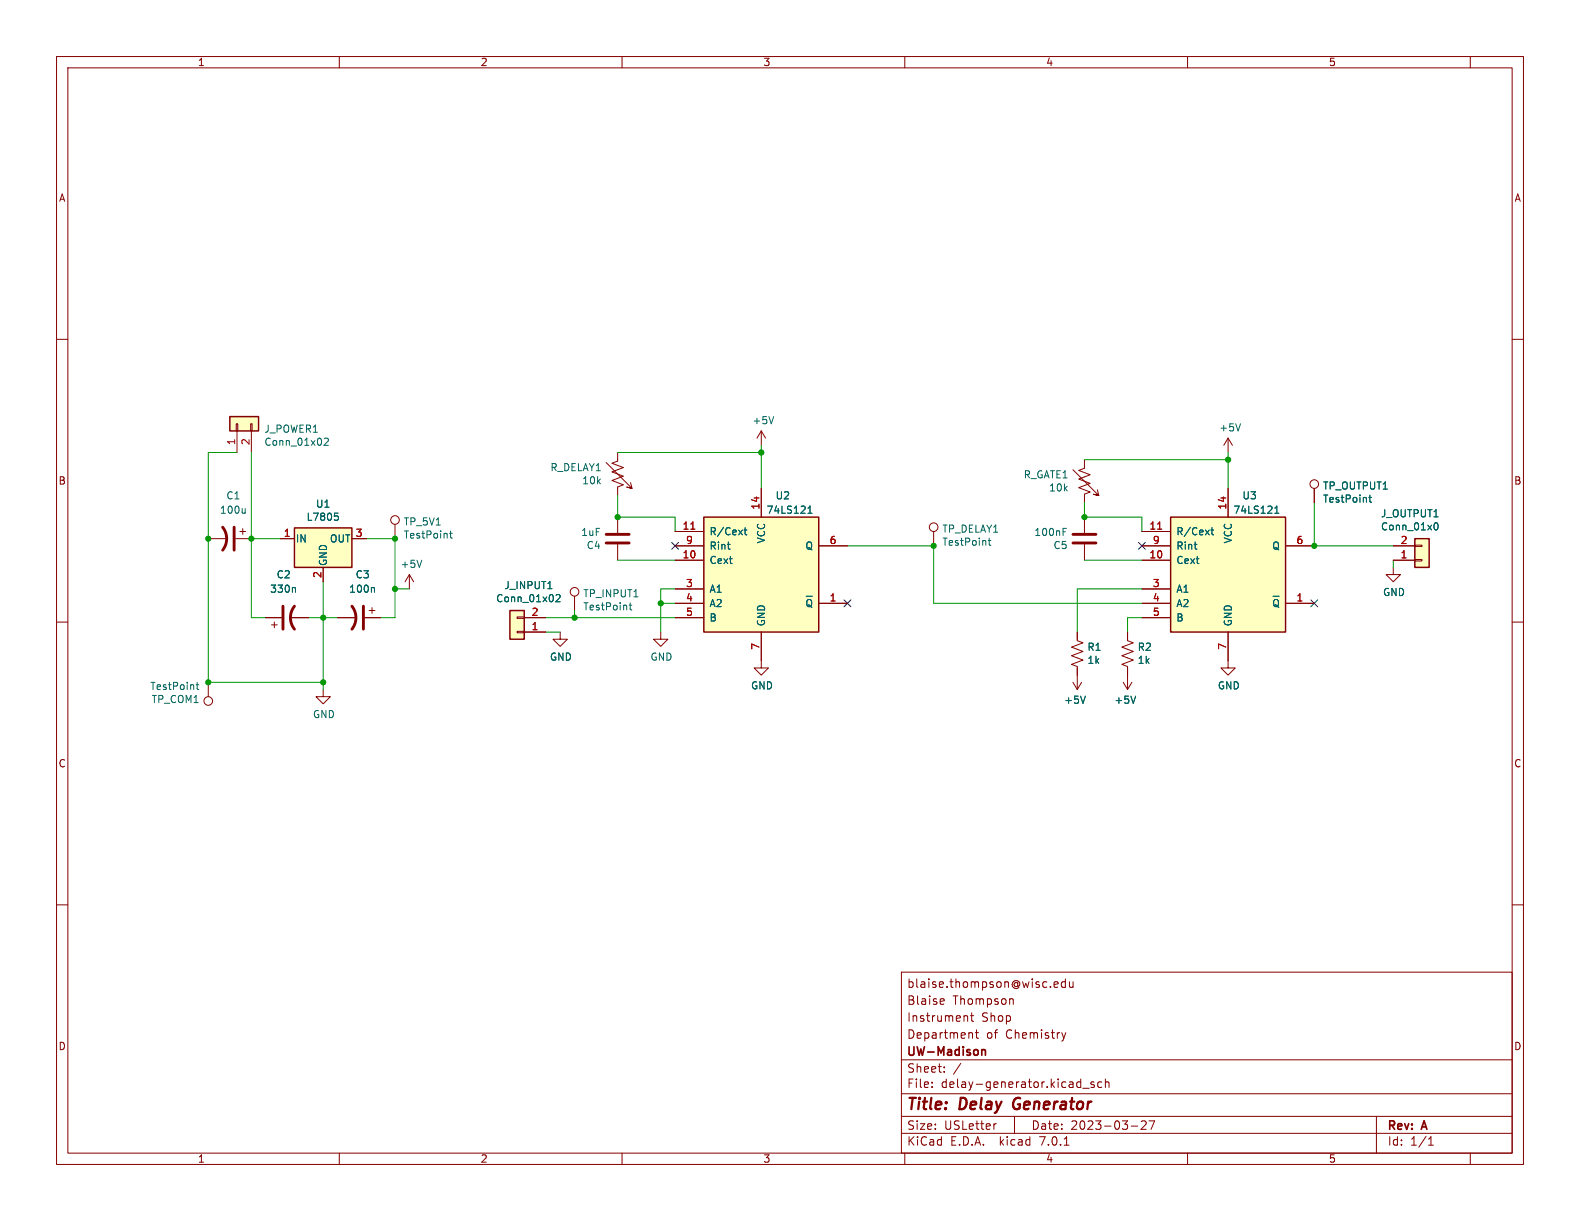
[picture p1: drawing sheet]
<svg xmlns="http://www.w3.org/2000/svg" width="279mm" height="216mm" viewBox="0 0 279 216" stroke-linecap="round" stroke-linejoin="round" font-family="sans-serif">
<g fill="none" stroke="#840000" stroke-width=".18">
<path d="M10 10h259.4v195.9h-259.4zM12 12h255.4v191.9h-255.4zM60 10v2M110 10v2M160 10v2M210 10v2M260 10v2M10 60h2M267.4 60h2M41.8 74.9h.2v1.3h-.2zM41.9 76.2v3.8M44.3 74.9h.3v1.3h-.3z"/>
<path d="M44.4 76.2v3.8M134.6 76.2l-.7 1.3M134.6 76.2v2.5M134.6 76.2l.8 1.3M217.2 77.5l-.8 1.2M217.2 77.5v2.5M217.2 77.5l.7 1.2M36.8 95.3h3.3M41.7 95.3h2.7M42.4 94h1M42.9 93.5v1M49.5 95.3h2.6"/>
<path d="M62.2 95.3h2.6M69.8 92.7v2.6M107.2 81.8l4.6 4.6-1.1-.3 1.1 .3-.3-1.1M109.2 80v1.5l-1 .4 2 .8-2 .7 2 .8-2 .8 2 .7-1 .4v1.5M109.2 91.4v2.8M109.2 96.3v2.8M119.4 99.1h5.1M119.4 96.5h5.1M119.4 94h5.1M134.6 86.4v5M144.8 96.5h5.1M165.1 94v2.5"/>
<path d="M189.7 83.1l4.6 4.5-1-.2 1 .2-.2-1M191.8 81.3v1.5l-1 .4 2 .7-2 .8 2 .8-2 .7 2 .8-1 .4v1.5M191.8 91.4v2.8M191.8 96.3v2.8M201.9 99.1h5.1M201.9 96.5h5.1M201.9 94h5.1M217.2 86.4v5M227.3 96.5h5.1M232.4 86.4v2.5M246.4 99.1h3.8M246.4 96.5h3.8"/>
<path d="M250.2 96.4h1.3v.2h-1.3zM250.2 98.9h1.3v.3h-1.3zM10 110h2M47 109.2h2.8M48 110.5h1M48.5 110v1M51.3 109.2h3.3M57.1 100.3v2.6M59.7 109.2h3.3M64.5 109.2h2.8M65.3 108h1M65.8 107.4v1.1"/>
<path d="M72.4 101.6l-.8 1.3M72.4 101.6v2.5M72.4 101.6l.8 1.3M91.4 109.1h1.3v.2h-1.3zM91.4 111.6h1.3v.3h-1.3zM92.7 111.8h3.8M92.7 109.2h3.8M99.1 111.8v1.2h1.2l-1.2 1.3-1.3-1.3h1.3M101.6 105.4v2.6M116.8 111.8v1.2h1.3l-1.3 1.3-1.2-1.3h1.2M119.4 109.2h5.1M119.4 106.7h5.1"/>
<path d="M119.4 104.1h5.1M134.6 111.8v6.3h1.3l-1.3 1.3-1.3-1.3h1.3M144.8 106.7h5.1M190.5 111.8v1.5l1 .4-2 .7 2 .8-2 .8 2 .7-2 .8 1 .4v4M199.4 111.8v1.5l1 .4-2 .7 2 .8-2 .8 2 .7-2 .8 1 .4v4M201.9 109.2h5.1M201.9 106.7h5.1M201.9 104.1h5.1M217.2 111.8v6.3h1.2l-1.2 1.3-1.3-1.3h1.3M227.3 106.7h5.1M246.4 100.3v1.3h1.2l-1.2 1.3-1.3-1.3h1.3M267.4 110h2"/>
<path d="M36.8 120.7v2.5M57.1 121.9v1.3h1.3l-1.3 1.3-1.2-1.3h1.2M189.7 120.7l.8 1.2M191.3 120.7l-.8 1.2M198.6 120.7l.8 1.2M200.2 120.7l-.8 1.2M10 160h2M267.4 160h2M159.4 171.9h108v32h-108zM166.5 176.6l.4 .1 .1 .3-.7 .1M166.9 177.5l-.4 .1M170.9 179.6l.2 .2v.8"/>
<path d="M171.6 179.6h.6M171.8 179.1v1.3l.4 .2M178.8 176.6l.3 .1 .1 .1v.8M186.4 174.4l.2 .2 .4-.1M186.4 173.8l.2-.2h.3l.2 .2v.2l-.7 .1M188.4 173.7l-.4-.1-.3 .3v.4l.1 .2h.6M188.4 173.1v1.5M189.1 173.6l.1 .9 .3 .1 .3-.1M189.8 173.6v1M159.4 197.4h108M159.4 193.4h108M159.4 187.4h108"/>
<path d="M164.8 192.2v.1M164.8 191.4v.1M167 189.5v.1M167 188.7v.1M172.5 182.6h.5M172.7 182.1v1.3l.3 .2M176.2 198.7l-.3 .1M179.4 197.4v3M187.8 182.6l.3 1M188.1 183.6l-.2 .4M188.5 182.6l-.4 1M191.5 192.4h1.1"/>
<path d="M193.5 191.4l-.4-.1-.2 .2 .1 .2 .5 .2v.3h-.6M194.8 191.4l-.4-.1-.3 .3v.4l.2 .2h.5M195.5 191.4l.2-.1 .3 .1 .1 .9M195.5 190.8v1.5M200 199.1h1.2M201.8 198.3l.6-.1 .2 .1 .1 .3-.9 1.1h.9M203.2 198.2h1l-.7 1.5M243.4 197.4v6.5M60 203.9v2M110 203.9v2M159.4 200.4h108M160 203.9v2"/>
<path d="M188.2 202.5h.8M210 203.9v2M252.6 202.5h.9M252.6 201.4l.4-.4v1.5M260 203.9v2"/>
<circle cx="69.8" cy="91.9" r=".76"/>
<circle cx="165.1" cy="93.2" r=".76"/>
<circle cx="232.4" cy="85.6" r=".76"/>
<circle cx="101.6" cy="104.6" r=".76"/>
<circle cx="36.8" cy="124" r=".76"/>
</g>
<path d="M179.3 194.6a1.38 1.38 0 0 0 0 1.2" fill="none" stroke="#840000" stroke-width=".4"/>
<path d="M173.6 185.7l.2-.1 .4 .1 .1 .9" fill="none" stroke="#840000" stroke-width=".3"/>
<path d="M39.4 93.2a3.3 3.3 0 0 1 0 4.1M41.4 93.2v4.1M107.2 94.5h4.1M107.2 96h4.1M189.7 94.5h4.1M189.7 96h4.1M50 107.2v4.1M52.1 107.2a3.3 3.3 0 0 0 0 4.1M62.2 107.2a3.3 3.3 0 0 1 0 4.1M64.3 107.2v4.1" fill="none" stroke="#840000" stroke-width=".51"/>
<g fill="none" stroke="#006464" stroke-width=".18">
<path d="M57.3 77.6l.5-.1 .3 .3-.8 .9h.8M136.8 73.7l-.4 1.2M219.4 74.9l-.5 1.3M43.4 89.9v.9M43.4 90.6l-.2 .2M59.2 90.7h.6M59.6 91.2l.2 .3v.3l-.2 .2M74.6 99.1l-.4 1.2M79.5 94.3h.5M79.7 93.9v1.1l.3 .2M131.6 93.7h.5M131.8 93.3v1.1l.3 .2"/>
<path d="M142.9 90.8h.7M142.9 89.9l.3-.4v1.3M174.7 95.6h.5M174.9 95.2v1l.3 .2M188 93.4h.6M214.1 93.7h.5M214.3 93.3v1.1l.3 .2M225.4 90.8h.8M225.4 89.9l.4-.4v1.3M242.1 88h.4M242.2 87.5v1.1l.3 .2M253.9 92.4l-.2 .2"/>
<path d="M254 92.4a.72 .72 0 0 1-.1 1.3l-.2-.1M52.1 103.9l.2 .2v.6M66 103.9l.2 .2v.6M96.9 104.1h.7M98.3 105.3l.5-.2 .3 .4-.8 .9h.8M111.2 107h.5M111.4 106.6v1.1l.3 .2M142.6 105.4h1M142.7 106.4a.42 .42 0 0 1 .4-.4 .42 .42 0 0 1 .4 .4M225.1 105.4h1.1M225.2 106.4a.42 .42 0 0 1 .4-.4 .42 .42 0 0 1 .5 .4M34.7 121.1h.5"/>
<path d="M34.9 120.7v1l.3 .2M191.9 123.1l-.4 1.3M200.8 123.1l-.4 1.3"/>
</g>
<g fill="#ffffc2" stroke="#ffffc2" stroke-width=".18">
<path d="M90.2 108h2.5v5h-2.5z"/>
<path d="M250.2 95.3h2.5v5h-2.5z"/>
<path d="M124.5 91.4h20.3v20.4h-20.3z"/>
<path d="M40.6 73.7h5.1v2.5h-5.1z"/>
<path d="M207 91.4h20.3v20.4h-20.3z"/>
<path d="M52.1 93.3h10.1v7h-10.1z"/>
</g>
<path d="M40.6 73.7h5.1v2.5h-5.1zM52.1 93.3h10.1v7h-10.1zM124.5 91.4h20.3v20.4h-20.3zM207 91.4h20.3v20.4h-20.3zM250.2 95.3h2.5v5h-2.5zM90.2 108h2.5v5h-2.5z" fill="none" stroke="#840000" stroke-width=".25"/>
<path d="M122.2 93.6h.7M204.7 93.6h.7" fill="none" stroke="#a90000" stroke-width=".18"/>
<g fill="none" stroke="#009600" stroke-width=".18">
<path d="M134.6 78.7v7.7M41.9 80h-5.1v40.7h20.3M44.4 80v29.2h2.6M44.4 95.3h5.1M64.8 95.3h5v13.9h-2.5M109.2 80h25.4M109.2 87.6v3.8h10.2v2.6M109.2 99.1h10.2M149.9 96.5h15.2v10.2h36.8M191.8 88.9v2.5h10.1v2.6M191.8 99.1h10.1M191.8 81.3h25.4"/>
<path d="M217.2 80v6.4M232.4 88.9v7.6h14M246.4 99.1v1.2M54.6 109.2h5.1M57.1 102.9v19M69.8 104.1h2.6M96.5 109.2h22.9M96.5 111.8h2.6M101.6 108v1.2M116.8 106.7h2.6M119.4 104.1h-2.6v7.7M201.9 104.1h-11.4v7.7"/>
<path d="M201.9 109.2h-2.5v2.6"/>
</g>
<path d="M118.8 95.9l1.2 1.2M120 95.9l-1.2 1.2M201.3 95.9l1.2 1.2M202.5 95.9l-1.2 1.2M149.3 106.1l1.2 1.2M150.5 106.1l-1.2 1.2M231.8 106.1l1.2 1.2M233 106.1l-1.2 1.2" fill="none" stroke="#000084" stroke-width=".18"/>
<g fill="#009600" stroke="#009600" stroke-width=".18">
<circle cx="36.8" cy="95.3" r=".46"/>
<circle cx="44.4" cy="95.3" r=".46"/>
<circle cx="69.8" cy="104.1" r=".46"/>
<circle cx="57.1" cy="109.2" r=".46"/>
<circle cx="36.8" cy="120.7" r=".46"/>
<circle cx="57.1" cy="120.7" r=".46"/>
<circle cx="101.6" cy="109.2" r=".46"/>
<circle cx="116.8" cy="106.7" r=".46"/>
<circle cx="69.8" cy="95.3" r=".46"/>
<circle cx="232.4" cy="96.5" r=".46"/>
<circle cx="165.1" cy="96.5" r=".46"/>
<circle cx="134.6" cy="80" r=".46"/>
<circle cx="191.8" cy="91.4" r=".46"/>
<circle cx="109.2" cy="91.4" r=".46"/>
<circle cx="217.2" cy="81.3" r=".46"/>
</g>
<g font-size="2.8" fill="#840000">
<text x="160.4" y="196.7">Title:</text>
<text x="169.8" y="196.7">Delay</text>
<text x="179.9" y="196.7">Generator</text>
</g>
<g font-size="2.1" fill="#840000">
<text x="160.4" y="177.8">Blaise</text>
<text x="160.4" y="174.8">blaise.thompson@wisc.edu</text>
<text x="168.5" y="177.8">Thompson</text>
<text x="160.4" y="183.8">Department</text>
<text x="160.4" y="180.8">Instrument</text>
<text x="173.6" y="180.8">Shop</text>
<text x="174.4" y="183.8">of</text>
<text x="177.8" y="183.8">Chemistry</text>
<text x="160.4" y="189.8">Sheet:</text>
<text x="160.4" y="187">UW-Madison</text>
<text x="168.6" y="189.8">/</text>
<text x="160.4" y="192.5">File:</text>
<text x="166.4" y="192.5">delay-generator.kicad_sch</text>
<text x="160.4" y="202.7">KiCad</text>
<text x="160.4" y="199.9">Size:</text>
<text x="167" y="199.9">USLetter</text>
<text x="168.1" y="202.7">E.D.A.</text>
<text x="176.8" y="202.7">kicad</text>
<text x="182.4" y="199.9">Date:</text>
<text x="183.9" y="202.7">7.0.1</text>
<text x="189.3" y="199.9">2023-03-27</text>
<text x="245.4" y="200.1">Rev:</text>
<text x="245.4" y="202.7">Id:</text>
<text x="249.4" y="202.7">1/1</text>
<text x="251.6" y="200.1">A</text>
</g>
<g font-size="1.8" fill="#840000">
<text x="35" y="11.8">1</text>
<text x="85" y="11.8">2</text>
<text x="135" y="11.8">3</text>
<text x="185" y="11.8">4</text>
<text x="235" y="11.8">5</text>
<text x="10.4" y="35.8">A</text>
<text x="267.8" y="35.8">A</text>
<text x="10.3" y="85.8">B</text>
<text x="267.7" y="85.8">B</text>
<text x="10.3" y="135.8">C</text>
<text x="267.7" y="135.8">C</text>
<text x="10.3" y="185.8">D</text>
<text x="267.7" y="185.8">D</text>
<text x="35" y="205.7">1</text>
<text x="85" y="205.7">2</text>
<text x="135" y="205.7">3</text>
<text x="185" y="205.7">4</text>
<text x="235" y="205.7">5</text>
</g>
<g font-size="1.8" fill="#006464">
<text x="46.7" y="76.7">J_POWER1</text>
<text x="133" y="75.2">+5V</text>
<text x="215.6" y="76.4">+5V</text>
<text x="46.7" y="79">Conn_01x02</text>
<text x="97.3" y="83.5">R_DELAY1</text>
<text x="40" y="88.5">C1</text>
<text x="55.8" y="89.9">U1</text>
<text x="102.9" y="85.8">10k</text>
<text x="137.1" y="88.5">U2</text>
<text x="181" y="84.7">R_GATE1</text>
<text x="185.4" y="87.1">10k</text>
<text x="219.6" y="88.5">U3</text>
<text x="233.9" y="86.7">TP_OUTPUT1</text>
<text x="233.9" y="89">TestPoint</text>
<text x="38.8" y="91">100u</text>
<text x="54.2" y="92.2">L7805</text>
<text x="71.3" y="93.1">TP_5V1</text>
<text x="71.3" y="95.4">TestPoint</text>
<text x="102.7" y="94.9">1uF</text>
<text x="125.5" y="94.8">R/Cext</text>
<text x="135.5" y="91">74LS121</text>
<text x="166.6" y="94.3">TP_DELAY1</text>
<text x="182.8" y="94.9">100nF</text>
<text x="208" y="94.8">R/Cext</text>
<text x="218" y="91">74LS121</text>
<text x="244.1" y="91.6">J_OUTPUT1</text>
<text x="244.1" y="93.9">Conn_01x0</text>
<text x="52.3" y="96.1">IN</text>
<text x="58" y="100.1" transform="rotate(-90 58 100.1)">GND</text>
<text x="58.2" y="96.1">OUT</text>
<text x="70.8" y="100.6">+5V</text>
<text x="103.7" y="97.2">C4</text>
<text x="125.5" y="99.9">Cext</text>
<text x="125.5" y="97.3">Rint</text>
<text x="135.4" y="96.2" transform="rotate(-90 135.4 96.2)">VCC</text>
<text x="142.3" y="97.3">Q</text>
<text x="166.6" y="96.7">TestPoint</text>
<text x="186.2" y="97.2">C5</text>
<text x="208" y="99.9">Cext</text>
<text x="208" y="97.3">Rint</text>
<text x="218" y="96.2" transform="rotate(-90 218 96.2)">VCC</text>
<text x="224.9" y="97.3">Q</text>
<text x="47.7" y="105">330n</text>
<text x="48.9" y="102.4">C2</text>
<text x="61.7" y="105">100n</text>
<text x="62.8" y="102.4">C3</text>
<text x="87.7" y="106.6">Conn_01x02</text>
<text x="89.1" y="104.3">J_INPUT1</text>
<text x="103.1" y="105.8">TP_INPUT1</text>
<text x="125.5" y="105">A1</text>
<text x="125.5" y="107.5">A2</text>
<text x="208" y="105">A1</text>
<text x="208" y="107.5">A2</text>
<text x="244.5" y="105.5">GND</text>
<text x="103.1" y="108.1">TestPoint</text>
<text x="125.5" y="110">B</text>
<text x="135.4" y="110.7" transform="rotate(-90 135.4 110.7)">GND</text>
<text x="142.3" y="108.1">~{Q}</text>
<text x="208" y="110">B</text>
<text x="218" y="110.7" transform="rotate(-90 218 110.7)">GND</text>
<text x="224.9" y="108.1">~{Q}</text>
<text x="97.2" y="117">GND</text>
<text x="115" y="117">GND</text>
<text x="192.2" y="115.2">R1</text>
<text x="192.2" y="117.5">1k</text>
<text x="201.1" y="115.2">R2</text>
<text x="201.1" y="117.5">1k</text>
<text x="26.5" y="122.2">TestPoint</text>
<text x="26.8" y="124.5">TP_COM1</text>
<text x="132.7" y="122.1">GND</text>
<text x="188.1" y="124.6">+5V</text>
<text x="197" y="124.6">+5V</text>
<text x="215.3" y="122.1">GND</text>
<text x="55.3" y="127.1">GND</text>
</g>
<g font-size="1.8" fill="#a90000">
<text x="41.7" y="78.8" transform="rotate(-90 41.7 78.8)">1</text>
<text x="44.2" y="78.8" transform="rotate(-90 44.2 78.8)">2</text>
<text x="50.1" y="95">1</text>
<text x="62.8" y="95">3</text>
<text x="120.6" y="93.7">11</text>
<text x="134.4" y="90.2" transform="rotate(-90 134.4 90.2)">14</text>
<text x="203.2" y="93.7">11</text>
<text x="216.9" y="90.2" transform="rotate(-90 216.9 90.2)">14</text>
<text x="120.6" y="98.8">10</text>
<text x="121.3" y="96.3">9</text>
<text x="146.7" y="96.3">6</text>
<text x="203.2" y="98.8">10</text>
<text x="203.8" y="96.3">9</text>
<text x="229.2" y="96.3">6</text>
<text x="247.6" y="98.8">1</text>
<text x="247.6" y="96.3">2</text>
<text x="56.9" y="102.3" transform="rotate(-90 56.9 102.3)">2</text>
<text x="121.3" y="103.9">3</text>
<text x="121.3" y="106.4">4</text>
<text x="146.7" y="106.4">1</text>
<text x="203.8" y="103.9">3</text>
<text x="203.8" y="106.4">4</text>
<text x="229.2" y="106.4">1</text>
<text x="93.9" y="111.5">1</text>
<text x="93.9" y="109">2</text>
<text x="121.3" y="109">5</text>
<text x="203.8" y="109">5</text>
<text x="134.4" y="115" transform="rotate(-90 134.4 115)">7</text>
<text x="216.9" y="115" transform="rotate(-90 216.9 115)">7</text>
</g>
</svg>
